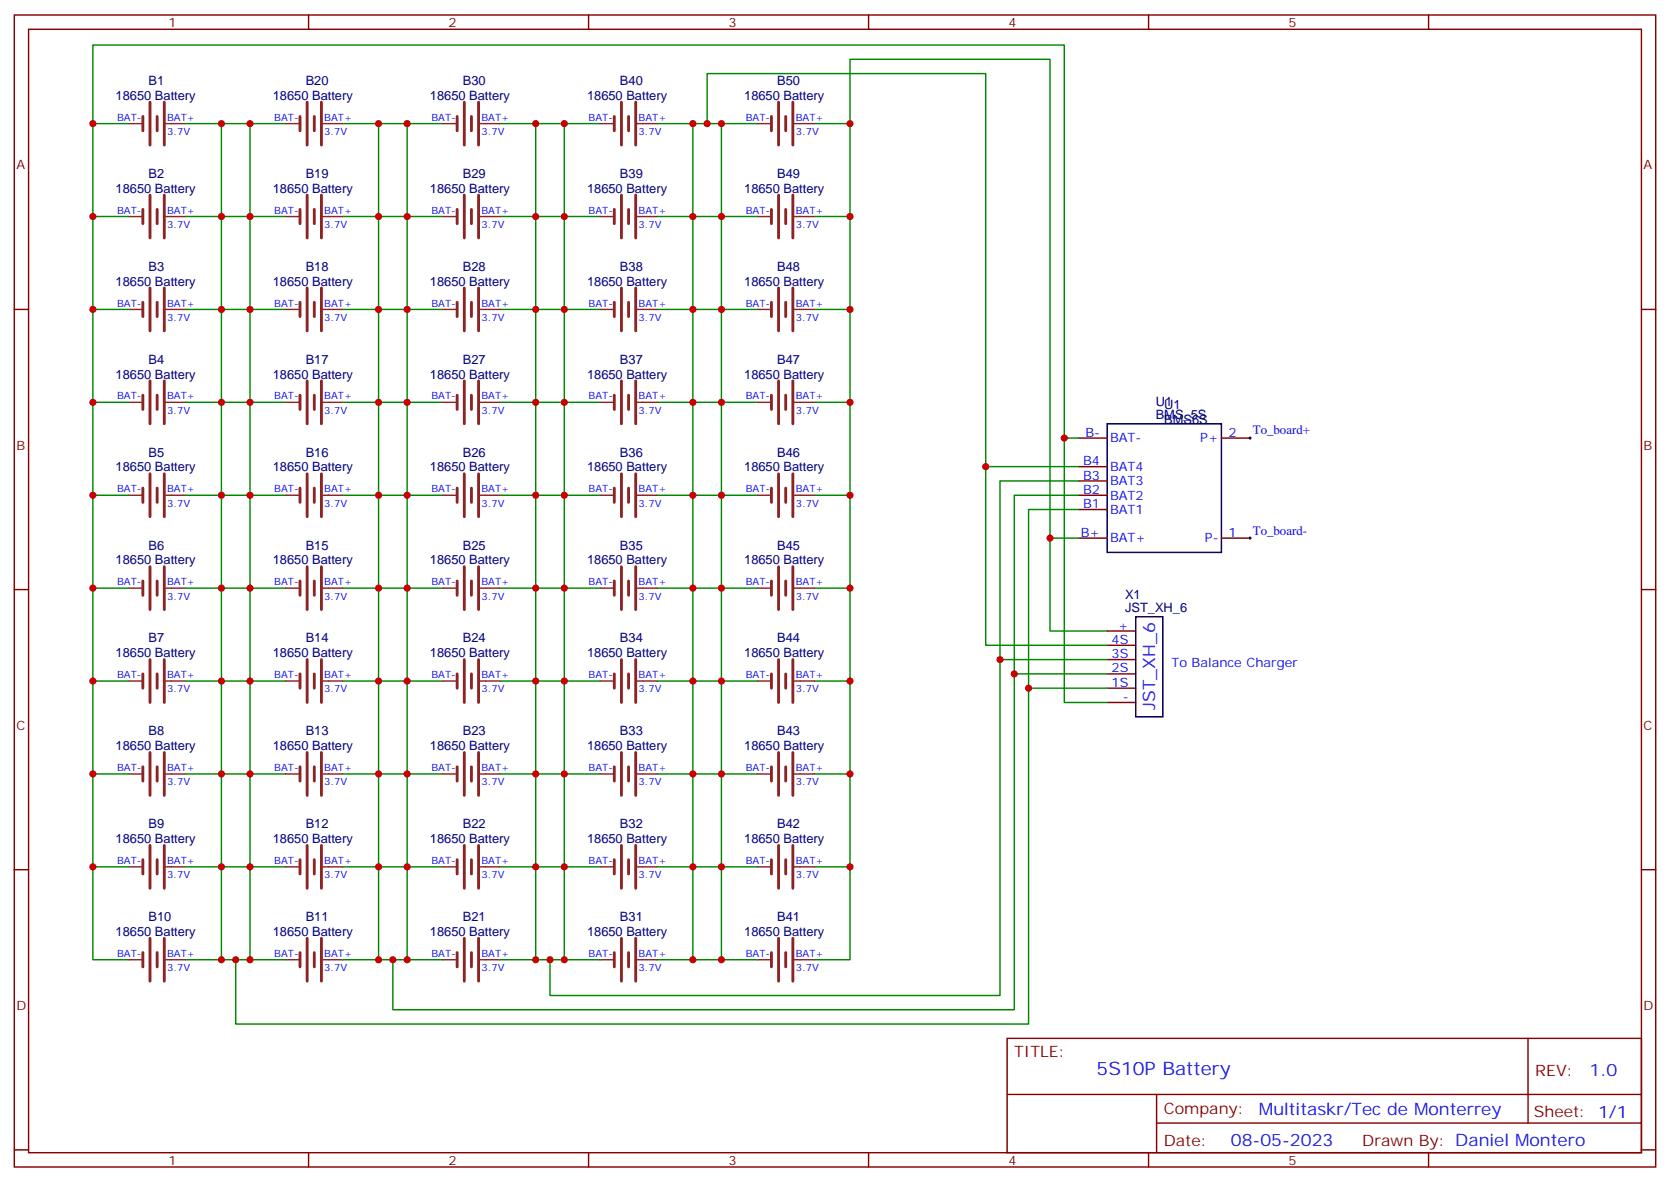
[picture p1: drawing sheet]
<svg xmlns="http://www.w3.org/2000/svg" width="412mm" height="292mm" viewBox="0 0 412 292" stroke-linecap="round" stroke-linejoin="round" font-family="sans-serif">
<path d="M273.4 104.6h28.2v31.7h-28.2zM280.5 152.2h6.7v24.7h-6.7z" fill="none" stroke="#000" stroke-width=".35"/>
<g fill="none" stroke="#870000" stroke-width=".35">
<path d="M3.5 3.7h405.4v284.3h-405.4zM7.1 7.2h398.2v277.3h-398.2zM76.2 3.7v3.5M145.3 3.7v3.5M214.5 3.7v3.5M283.6 3.7v3.5M352.8 3.7v3.5M3.5 76.4h3.6M405.3 76.4h3.6M266.3 118.7h7.1M266.3 108.1h7.1M266.3 115.2h7.1"/>
<path d="M301.6 108.1h7.1M266.3 132.8h7.1M266.3 125.8h7.1M266.3 122.2h7.1M301.6 132.8h7.1M3.5 145.5h3.6M273.4 159.3h7.1M273.4 155.8h7.1M405.3 145.5h3.6M273.4 173.4h7.1M273.4 169.9h7.1M273.4 166.3h7.1"/>
<path d="M273.4 162.8h7.1M3.5 214.7h3.6M405.3 214.7h3.6M248.7 256.3h156.6v28.2h-156.6zM377.3 256.3v20.9M248.7 270.1h156.5M285.6 277.2h119.6M285.6 270.1v14.2M3.5 283.8h3.6M76.2 284.5v3.5M145.3 284.5v3.5M214.5 284.5v3.5"/>
<path d="M283.6 284.5v3.5M352.8 284.5v3.5M405.3 283.8h3.6"/>
</g>
<g fill="none" stroke="#8c2424" stroke-width=".35">
<path d="M31.7 30.5h3.6M40.9 30.5h5M70.6 30.5h3.5M79.7 30.5h5M109.4 30.5h3.5M118.5 30.5h5M148.2 30.5h3.5M157.3 30.5h5M187 30.5h3.5M196.1 30.5h5M31.7 53.4h3.6M40.9 53.4h5"/>
<path d="M70.6 53.4h3.5M79.7 53.4h5M109.4 53.4h3.5M118.5 53.4h5M148.2 53.4h3.5M157.3 53.4h5M187 53.4h3.5M196.1 53.4h5M31.7 76.4h3.6M40.9 76.4h5M70.6 76.4h3.5M79.7 76.4h5"/>
<path d="M109.4 76.4h3.5M118.5 76.4h5M148.2 76.4h3.5M157.3 76.4h5M187 76.4h3.5M196.1 76.4h5M31.7 99.3h3.6M40.9 99.3h5M70.6 99.3h3.5M79.7 99.3h5M109.4 99.3h3.5M118.5 99.3h5"/>
<path d="M148.2 99.3h3.5M157.3 99.3h5M187 99.3h3.5M196.1 99.3h5M31.7 122.2h3.6M40.9 122.2h5M70.6 122.2h3.5M79.7 122.2h5M109.4 122.2h3.5M118.5 122.2h5M148.2 122.2h3.5M157.3 122.2h5"/>
<path d="M187 122.2h3.5M196.1 122.2h5M31.7 145.2h3.6M40.9 145.2h5M70.6 145.2h3.5M79.7 145.2h5M109.4 145.2h3.5M118.5 145.2h5M148.2 145.2h3.5M157.3 145.2h5M187 145.2h3.5M196.1 145.2h5"/>
<path d="M31.7 168.1h3.6M40.9 168.1h5M70.6 168.1h3.5M79.7 168.1h5M109.4 168.1h3.5M118.5 168.1h5M148.2 168.1h3.5M157.3 168.1h5M187 168.1h3.5M196.1 168.1h5M31.7 191h3.6M40.9 191h5"/>
<path d="M70.6 191h3.5M79.7 191h5M109.4 191h3.5M118.5 191h5M148.2 191h3.5M157.3 191h5M187 191h3.5M196.1 191h5M31.7 214h3.6M40.9 214h5M70.6 214h3.5M79.7 214h5"/>
<path d="M109.4 214h3.5M118.5 214h5M148.2 214h3.5M157.3 214h5M187 214h3.5M196.1 214h5M31.7 236.9h3.6M40.9 236.9h5M70.6 236.9h3.5M79.7 236.9h5M109.4 236.9h3.5M118.5 236.9h5"/>
<path d="M148.2 236.9h3.5M157.3 236.9h5M187 236.9h3.5M196.1 236.9h5"/>
</g>
<g fill="none" stroke="#8c2424" stroke-width=".71">
<path d="M35.3 28.8v3.5M37 25.2v10.6M38.8 28.8v3.5M40.6 25.2v10.6M74.1 28.8v3.5M75.8 25.2v10.6M77.6 28.8v3.5M79.4 25.2v10.6M112.9 28.8v3.5M114.7 25.2v10.6M116.4 28.8v3.5M118.2 25.2v10.6"/>
<path d="M151.7 28.8v3.5M153.5 25.2v10.6M155.2 28.8v3.5M157 25.2v10.6M190.5 28.8v3.5M192.3 25.2v10.6M194 28.8v3.5M195.8 25.2v10.6M35.3 51.7v3.5M37 48.2v10.5M38.8 51.7v3.5M40.6 48.2v10.5"/>
<path d="M74.1 51.7v3.5M75.8 48.2v10.5M77.6 51.7v3.5M79.4 48.2v10.5M112.9 51.7v3.5M114.7 48.2v10.5M116.4 51.7v3.5M118.2 48.2v10.5M151.7 51.7v3.5M153.5 48.2v10.5M155.2 51.7v3.5M157 48.2v10.5"/>
<path d="M190.5 51.7v3.5M192.3 48.2v10.5M194 51.7v3.5M195.8 48.2v10.5M35.3 74.6v3.5M37 71.1v10.6M38.8 74.6v3.5M40.6 71.1v10.6M74.1 74.6v3.5M75.8 71.1v10.6M77.6 74.6v3.5M79.4 71.1v10.6"/>
<path d="M112.9 74.6v3.5M114.7 71.1v10.6M116.4 74.6v3.5M118.2 71.1v10.6M151.7 74.6v3.5M153.5 71.1v10.6M155.2 74.6v3.5M157 71.1v10.6M190.5 74.6v3.5M192.3 71.1v10.6M194 74.6v3.5M195.8 71.1v10.6"/>
<path d="M35.3 97.5v3.6M37 94v10.6M38.8 97.5v3.6M40.6 94v10.6M74.1 97.5v3.6M75.8 94v10.6M77.6 97.5v3.6M79.4 94v10.6M112.9 97.5v3.6M114.7 94v10.6M116.4 97.5v3.6M118.2 94v10.6"/>
<path d="M151.7 97.5v3.6M153.5 94v10.6M155.2 97.5v3.6M157 94v10.6M190.5 97.5v3.6M192.3 94v10.6M194 97.5v3.6M195.8 94v10.6M37 116.9v10.6M40.6 116.9v10.6M75.8 116.9v10.6M79.4 116.9v10.6"/>
<path d="M114.7 116.9v10.6M118.2 116.9v10.6M153.5 116.9v10.6M157 116.9v10.6M192.3 116.9v10.6M195.8 116.9v10.6M35.3 120.5v3.5M37 139.9v10.6M38.8 120.5v3.5M40.6 139.9v10.6M74.1 120.5v3.5M75.8 139.9v10.6"/>
<path d="M77.6 120.5v3.5M79.4 139.9v10.6M112.9 120.5v3.5M114.7 139.9v10.6M116.4 120.5v3.5M118.2 139.9v10.6M151.7 120.5v3.5M153.5 139.9v10.6M155.2 120.5v3.5M157 139.9v10.6M190.5 120.5v3.5M192.3 139.9v10.6"/>
<path d="M194 120.5v3.5M195.8 139.9v10.6M35.3 143.4v3.5M38.8 143.4v3.5M74.1 143.4v3.5M77.6 143.4v3.5M112.9 143.4v3.5M116.4 143.4v3.5M151.7 143.4v3.5M155.2 143.4v3.5M190.5 143.4v3.5M194 143.4v3.5"/>
<path d="M35.3 166.3v3.6M37 162.8v10.6M38.8 166.3v3.6M40.6 162.8v10.6M74.1 166.3v3.6M75.8 162.8v10.6M77.6 166.3v3.6M79.4 162.8v10.6M112.9 166.3v3.6M114.7 162.8v10.6M116.4 166.3v3.6M118.2 162.8v10.6"/>
<path d="M151.7 166.3v3.6M153.5 162.8v10.6M155.2 166.3v3.6M157 162.8v10.6M190.5 166.3v3.6M192.3 162.8v10.6M194 166.3v3.6M195.8 162.8v10.6M35.3 189.3v3.5M37 185.7v10.6M38.8 189.3v3.5M40.6 185.7v10.6"/>
<path d="M74.1 189.3v3.5M75.8 185.7v10.6M77.6 189.3v3.5M79.4 185.7v10.6M112.9 189.3v3.5M114.7 185.7v10.6M116.4 189.3v3.5M118.2 185.7v10.6M151.7 189.3v3.5M153.5 185.7v10.6M155.2 189.3v3.5M157 185.7v10.6"/>
<path d="M190.5 189.3v3.5M192.3 185.7v10.6M194 189.3v3.5M195.8 185.7v10.6M35.3 212.2v3.5M37 208.7v10.6M38.8 212.2v3.5M40.6 208.7v10.6M74.1 212.2v3.5M75.8 208.7v10.6M77.6 212.2v3.5M79.4 208.7v10.6"/>
<path d="M112.9 212.2v3.5M114.7 208.7v10.6M116.4 212.2v3.5M118.2 208.7v10.6M151.7 212.2v3.5M153.5 208.7v10.6M155.2 212.2v3.5M157 208.7v10.6M190.5 212.2v3.5M192.3 208.7v10.6M194 212.2v3.5M195.8 208.7v10.6"/>
<path d="M35.3 235.1v3.6M37 231.6v10.6M38.8 235.1v3.6M40.6 231.6v10.6M74.1 235.1v3.6M75.8 231.6v10.6M77.6 235.1v3.6M79.4 231.6v10.6M112.9 235.1v3.6M114.7 231.6v10.6M116.4 235.1v3.6M118.2 231.6v10.6"/>
<path d="M151.7 235.1v3.6M153.5 231.6v10.6M155.2 235.1v3.6M157 231.6v10.6M190.5 235.1v3.6M192.3 231.6v10.6M194 235.1v3.6M195.8 231.6v10.6"/>
</g>
<g fill="none" stroke="#008700" stroke-width=".35">
<path d="M22.9 30.5v-19.4h239.9v97h3.5M31.7 30.5h-8.8v22.9h8.8M45.9 30.5h8.8v22.9h-8.8M54.7 30.5h7M70.6 30.5h-8.9v22.9h8.9M84.7 30.5h8.8v22.9h-8.8M93.5 30.5h7M109.4 30.5h-8.9v22.9h8.9M123.5 30.5h8.8v22.9h-8.8M132.3 30.5h7M148.2 30.5h-8.9v22.9h8.9M162.3 30.5h8.8v22.9h-8.8"/>
<path d="M171.1 30.5h7.1M174.6 30.5v-12.3h68.8v97h22.9M187 30.5h-8.8v22.9h8.8M201.1 30.5h8.8v22.9h-8.8M209.9 30.5v-15.9h49.4v118.2h7M22.9 53.4v23h8.8M209.9 53.4v23h-8.8M22.9 76.4v22.9h8.8M45.9 76.4h8.8v-23h7v23h8.9M84.7 76.4h8.8v-23h7v23h8.9M123.5 76.4h8.8v-23h7v23h8.9M162.3 76.4h8.8v-23h7.1v23h8.8"/>
<path d="M209.9 76.4v22.9h-8.8M22.9 99.3v22.9h8.8M45.9 99.3h8.8v-22.9h7v22.9h8.9M84.7 99.3h8.8v-22.9h7v22.9h8.9M123.5 99.3h8.8v-22.9h7v22.9h8.9M162.3 99.3h8.8v-22.9h7.1v22.9h8.8M209.9 99.3v22.9h-8.8M243.4 115.2v44.1h30M262.8 108.1v65.3h10.6M266.3 118.7h-19.4v127h-111.1v-8.8M22.9 122.2v23h8.8M45.9 122.2h8.8v-22.9h7v22.9h8.9"/>
<path d="M84.7 122.2h8.8v-22.9h7v22.9h8.9M123.5 122.2h8.8v-22.9h7v22.9h8.9M162.3 122.2h8.8v-22.9h7.1v22.9h8.8M209.9 122.2v23h-8.8M259.3 132.8v23h14.1M266.3 125.8h-12.3v127h-195.8v-15.9M266.3 122.2h-15.8v127h-153.5v-12.3M22.9 145.2v22.9h8.8M45.9 145.2h8.8v-23h7v23h8.9M84.7 145.2h8.8v-23h7v23h8.9M123.5 145.2h8.8v-23h7v23h8.9M162.3 145.2h8.8v-23h7.1v23h8.8"/>
<path d="M209.9 145.2v22.9h-8.8M22.9 168.1v22.9h8.8M45.9 168.1h8.8v-22.9h7v22.9h8.9M84.7 168.1h8.8v-22.9h7v22.9h8.9M123.5 168.1h8.8v-22.9h7v22.9h8.9M162.3 168.1h8.8v-22.9h7.1v22.9h8.8M209.9 168.1v22.9h-8.8M246.9 162.8h26.5M250.5 166.3h22.9M254 169.9h19.4M22.9 191v23h8.8M45.9 191h8.8v-22.9h7v22.9h8.9"/>
<path d="M84.7 191h8.8v-22.9h7v22.9h8.9M123.5 191h8.8v-22.9h7v22.9h8.9M162.3 191h8.8v-22.9h7.1v22.9h8.8M209.9 191v23h-8.8M22.9 214v22.9h8.8M45.9 214h8.8v-23h7v23h8.9M84.7 214h8.8v-23h7v23h8.9M123.5 214h8.8v-23h7v23h8.9M162.3 214h8.8v-23h7.1v23h8.8M209.9 214v22.9h-8.8M45.9 236.9h8.8v-22.9h7v22.9h8.9M54.7 236.9h7"/>
<path d="M84.7 236.9h8.8v-22.9h7v22.9h8.9M93.5 236.9h7M123.5 236.9h8.8v-22.9h7v22.9h8.9M132.3 236.9h7M162.3 236.9h8.8v-22.9h7.1v22.9h8.8M171.1 236.9h7.1"/>
</g>
<path d="M308.3 108.1h.7M308.7 107.8v.7M308.3 132.8h.7M308.7 132.5v.7" fill="none" stroke="#000" stroke-width=".25"/>
<g fill="#c00">
<circle cx="22.9" cy="53.4" r=".88"/>
<circle cx="22.9" cy="76.4" r=".88"/>
<circle cx="22.9" cy="99.3" r=".88"/>
<circle cx="22.9" cy="122.2" r=".88"/>
<circle cx="22.9" cy="145.2" r=".88"/>
<circle cx="22.9" cy="168.1" r=".88"/>
<circle cx="22.9" cy="191" r=".88"/>
<circle cx="54.7" cy="53.4" r=".88"/>
<circle cx="54.7" cy="76.4" r=".88"/>
<circle cx="54.7" cy="99.3" r=".88"/>
<circle cx="54.7" cy="122.2" r=".88"/>
<circle cx="54.7" cy="145.2" r=".88"/>
<circle cx="54.7" cy="168.1" r=".88"/>
<circle cx="54.7" cy="191" r=".88"/>
<circle cx="54.7" cy="214" r=".88"/>
<circle cx="22.9" cy="214" r=".88"/>
<circle cx="61.7" cy="214" r=".88"/>
<circle cx="93.5" cy="214" r=".88"/>
<circle cx="93.5" cy="191" r=".88"/>
<circle cx="93.5" cy="168.1" r=".88"/>
<circle cx="93.5" cy="145.2" r=".88"/>
<circle cx="93.5" cy="122.2" r=".88"/>
<circle cx="93.5" cy="99.3" r=".88"/>
<circle cx="93.5" cy="76.4" r=".88"/>
<circle cx="93.5" cy="53.4" r=".88"/>
<circle cx="61.7" cy="191" r=".88"/>
<circle cx="61.7" cy="168.1" r=".88"/>
<circle cx="61.7" cy="145.2" r=".88"/>
<circle cx="61.7" cy="122.2" r=".88"/>
<circle cx="61.7" cy="99.3" r=".88"/>
<circle cx="61.7" cy="76.4" r=".88"/>
<circle cx="61.7" cy="53.4" r=".88"/>
<circle cx="100.5" cy="214" r=".88"/>
<circle cx="132.3" cy="214" r=".88"/>
<circle cx="132.3" cy="191" r=".88"/>
<circle cx="132.3" cy="168.1" r=".88"/>
<circle cx="132.3" cy="145.2" r=".88"/>
<circle cx="132.3" cy="122.2" r=".88"/>
<circle cx="132.3" cy="99.3" r=".88"/>
<circle cx="132.3" cy="76.4" r=".88"/>
<circle cx="132.3" cy="53.4" r=".88"/>
<circle cx="100.5" cy="191" r=".88"/>
<circle cx="100.5" cy="168.1" r=".88"/>
<circle cx="100.5" cy="145.2" r=".88"/>
<circle cx="100.5" cy="122.2" r=".88"/>
<circle cx="100.5" cy="99.3" r=".88"/>
<circle cx="100.5" cy="76.4" r=".88"/>
<circle cx="100.5" cy="53.4" r=".88"/>
<circle cx="139.3" cy="214" r=".88"/>
<circle cx="171.1" cy="214" r=".88"/>
<circle cx="171.1" cy="191" r=".88"/>
<circle cx="171.1" cy="168.1" r=".88"/>
<circle cx="171.1" cy="145.2" r=".88"/>
<circle cx="171.1" cy="122.2" r=".88"/>
<circle cx="171.1" cy="99.3" r=".88"/>
<circle cx="171.1" cy="76.4" r=".88"/>
<circle cx="171.1" cy="53.4" r=".88"/>
<circle cx="139.3" cy="191" r=".88"/>
<circle cx="139.3" cy="168.1" r=".88"/>
<circle cx="139.3" cy="145.2" r=".88"/>
<circle cx="139.3" cy="122.2" r=".88"/>
<circle cx="139.3" cy="99.3" r=".88"/>
<circle cx="139.3" cy="76.4" r=".88"/>
<circle cx="139.3" cy="53.4" r=".88"/>
<circle cx="178.2" cy="214" r=".88"/>
<circle cx="209.9" cy="214" r=".88"/>
<circle cx="209.9" cy="191" r=".88"/>
<circle cx="209.9" cy="168.1" r=".88"/>
<circle cx="209.9" cy="145.2" r=".88"/>
<circle cx="209.9" cy="122.2" r=".88"/>
<circle cx="209.9" cy="99.3" r=".88"/>
<circle cx="209.9" cy="76.4" r=".88"/>
<circle cx="209.9" cy="53.4" r=".88"/>
<circle cx="178.2" cy="191" r=".88"/>
<circle cx="178.2" cy="168.1" r=".88"/>
<circle cx="178.2" cy="145.2" r=".88"/>
<circle cx="178.2" cy="122.2" r=".88"/>
<circle cx="178.2" cy="99.3" r=".88"/>
<circle cx="178.2" cy="76.4" r=".88"/>
<circle cx="178.2" cy="53.4" r=".88"/>
<circle cx="54.7" cy="236.9" r=".88"/>
<circle cx="61.7" cy="236.9" r=".88"/>
<circle cx="93.5" cy="236.9" r=".88"/>
<circle cx="100.5" cy="236.9" r=".88"/>
<circle cx="132.3" cy="236.9" r=".88"/>
<circle cx="139.3" cy="236.9" r=".88"/>
<circle cx="171.1" cy="236.9" r=".88"/>
<circle cx="178.2" cy="236.9" r=".88"/>
<circle cx="54.7" cy="30.5" r=".88"/>
<circle cx="61.7" cy="30.5" r=".88"/>
<circle cx="93.5" cy="30.5" r=".88"/>
<circle cx="100.5" cy="30.5" r=".88"/>
<circle cx="132.3" cy="30.5" r=".88"/>
<circle cx="139.3" cy="30.5" r=".88"/>
<circle cx="171.1" cy="30.5" r=".88"/>
<circle cx="178.2" cy="30.5" r=".88"/>
<circle cx="262.8" cy="108.1" r=".88"/>
<circle cx="259.3" cy="132.8" r=".88"/>
<circle cx="58.2" cy="236.9" r=".88"/>
<circle cx="97" cy="236.9" r=".88"/>
<circle cx="135.8" cy="236.9" r=".88"/>
<circle cx="22.9" cy="30.5" r=".88"/>
<circle cx="209.9" cy="30.5" r=".88"/>
<circle cx="174.6" cy="30.5" r=".88"/>
<circle cx="243.4" cy="115.2" r=".88"/>
<circle cx="246.9" cy="162.8" r=".88"/>
<circle cx="250.5" cy="166.3" r=".88"/>
<circle cx="254" cy="169.9" r=".88"/>
</g>
<text font-size="4.6" fill="#00f" x="270.8" y="265.3">5S10P Battery</text>
<g font-size="4.2" fill="#00f">
<text x="285.3" y="175.2" transform="rotate(-90 285.3 175.2)">JST_XH_6</text>
<text x="392.5" y="265.6">1.0</text>
<text x="310.9" y="275.1">Multitaskr/Tec de Monterrey</text>
<text x="304" y="282.9">08-05-2023</text>
</g>
<g font-size="3.9" fill="#800">
<text x="250.5" y="260.9">TITLE:</text>
<text x="379.1" y="265.6">REV:</text>
<text x="287.4" y="275.1">Company:</text>
<text x="378.7" y="275.7">Sheet: 1/1</text>
<text x="287.4" y="282.8">Date:</text>
<text x="336.4" y="282.8">Drawn By: Daniel Montero</text>
</g>
<g font-size="3.2" fill="#800">
<text x="41.6" y="6.7">1</text>
<text x="110.8" y="6.7">2</text>
<text x="179.9" y="6.7">3</text>
<text x="249.1" y="6.7">4</text>
<text x="318.2" y="6.7">5</text>
<text x="4.1" y="41.8">A</text>
<text x="405.9" y="41.8">A</text>
<text x="4.1" y="110.9">B</text>
<text x="405.9" y="110.9">B</text>
<text x="4.1" y="180.1">C</text>
<text x="405.9" y="180.1">C</text>
<text x="4.1" y="249.2">D</text>
<text x="405.9" y="249.2">D</text>
<text x="41.6" y="287.5">1</text>
<text x="110.8" y="287.5">2</text>
<text x="179.9" y="287.5">3</text>
<text x="249.1" y="287.5">4</text>
<text x="318.2" y="287.5">5</text>
</g>
<g font-size="3.2" fill="#000080">
<text x="36.7" y="21">B1</text>
<text x="75.5" y="21">B20</text>
<text x="114.3" y="21">B30</text>
<text x="153.1" y="21">B40</text>
<text x="191.9" y="21">B50</text>
<text x="28.6" y="24.6">18650 Battery</text>
<text x="67.4" y="24.6">18650 Battery</text>
<text x="106.2" y="24.6">18650 Battery</text>
<text x="145" y="24.6">18650 Battery</text>
<text x="183.8" y="24.6">18650 Battery</text>
<text x="28.6" y="47.6">18650 Battery</text>
<text x="36.7" y="43.9">B2</text>
<text x="67.4" y="47.6">18650 Battery</text>
<text x="75.5" y="43.9">B19</text>
<text x="106.2" y="47.6">18650 Battery</text>
<text x="114.3" y="43.9">B29</text>
<text x="145" y="47.6">18650 Battery</text>
<text x="153.1" y="43.9">B39</text>
<text x="183.8" y="47.6">18650 Battery</text>
<text x="191.9" y="43.9">B49</text>
<text x="28.6" y="70.5">18650 Battery</text>
<text x="36.7" y="66.9">B3</text>
<text x="67.4" y="70.5">18650 Battery</text>
<text x="75.5" y="66.9">B18</text>
<text x="106.2" y="70.5">18650 Battery</text>
<text x="114.3" y="66.9">B28</text>
<text x="145" y="70.5">18650 Battery</text>
<text x="153.1" y="66.9">B38</text>
<text x="183.8" y="70.5">18650 Battery</text>
<text x="191.9" y="66.9">B48</text>
<text x="36.7" y="89.8">B4</text>
<text x="75.5" y="89.8">B17</text>
<text x="114.3" y="89.8">B27</text>
<text x="153.1" y="89.8">B37</text>
<text x="191.9" y="89.8">B47</text>
<text x="28.6" y="93.4">18650 Battery</text>
<text x="67.4" y="93.4">18650 Battery</text>
<text x="106.2" y="93.4">18650 Battery</text>
<text x="145" y="93.4">18650 Battery</text>
<text x="183.8" y="93.4">18650 Battery</text>
<text x="285.4" y="100.2">U1</text>
<text x="287.5" y="101.1">U1</text>
<text x="285.4" y="103.4">BMS_5S</text>
<text x="287.5" y="104.6">BMS6S</text>
<text x="36.7" y="112.7">B5</text>
<text x="75.5" y="112.7">B16</text>
<text x="114.3" y="112.7">B26</text>
<text x="153.1" y="112.7">B36</text>
<text x="191.9" y="112.7">B46</text>
<text x="28.6" y="116.4">18650 Battery</text>
<text x="67.4" y="116.4">18650 Battery</text>
<text x="106.2" y="116.4">18650 Battery</text>
<text x="145" y="116.4">18650 Battery</text>
<text x="183.8" y="116.4">18650 Battery</text>
<text x="36.7" y="135.7">B6</text>
<text x="75.5" y="135.7">B15</text>
<text x="114.3" y="135.7">B25</text>
<text x="153.1" y="135.7">B35</text>
<text x="191.9" y="135.7">B45</text>
<text x="28.6" y="139.3">18650 Battery</text>
<text x="67.4" y="139.3">18650 Battery</text>
<text x="106.2" y="139.3">18650 Battery</text>
<text x="145" y="139.3">18650 Battery</text>
<text x="183.8" y="139.3">18650 Battery</text>
<text x="277.8" y="147.8">X1</text>
<text x="277.8" y="151.1">JST_XH_6</text>
<text x="36.7" y="158.6">B7</text>
<text x="75.5" y="158.6">B14</text>
<text x="114.3" y="158.6">B24</text>
<text x="153.1" y="158.6">B34</text>
<text x="191.9" y="158.6">B44</text>
<text x="28.6" y="162.2">18650 Battery</text>
<text x="67.4" y="162.2">18650 Battery</text>
<text x="106.2" y="162.2">18650 Battery</text>
<text x="145" y="162.2">18650 Battery</text>
<text x="183.8" y="162.2">18650 Battery</text>
<text x="28.6" y="185.1">18650 Battery</text>
<text x="36.7" y="181.5">B8</text>
<text x="67.4" y="185.1">18650 Battery</text>
<text x="75.5" y="181.5">B13</text>
<text x="106.2" y="185.1">18650 Battery</text>
<text x="114.3" y="181.5">B23</text>
<text x="145" y="185.1">18650 Battery</text>
<text x="153.1" y="181.5">B33</text>
<text x="183.8" y="185.1">18650 Battery</text>
<text x="191.9" y="181.5">B43</text>
<text x="28.6" y="208.1">18650 Battery</text>
<text x="36.7" y="204.4">B9</text>
<text x="67.4" y="208.1">18650 Battery</text>
<text x="75.5" y="204.4">B12</text>
<text x="106.2" y="208.1">18650 Battery</text>
<text x="114.3" y="204.4">B22</text>
<text x="145" y="208.1">18650 Battery</text>
<text x="153.1" y="204.4">B32</text>
<text x="183.8" y="208.1">18650 Battery</text>
<text x="191.9" y="204.4">B42</text>
<text x="36.7" y="227.4">B10</text>
<text x="75.5" y="227.4">B11</text>
<text x="114.3" y="227.4">B21</text>
<text x="153.1" y="227.4">B31</text>
<text x="191.9" y="227.4">B41</text>
<text x="28.6" y="231">18650 Battery</text>
<text x="67.4" y="231">18650 Battery</text>
<text x="106.2" y="231">18650 Battery</text>
<text x="145" y="231">18650 Battery</text>
<text x="183.8" y="231">18650 Battery</text>
</g>
<g font-size="3.2" fill="#00f">
<text x="268" y="107.8">B-</text>
<text x="303.4" y="107.8">2</text>
<text x="309.4" y="107.2">To_board+</text>
<text x="274.1" y="109.2">BAT-</text>
<text x="296.4" y="109.2">P+</text>
<text x="267.4" y="118.4">B3</text>
<text x="267.4" y="114.8">B4</text>
<text x="274.1" y="119.8">BAT3</text>
<text x="274.1" y="116.2">BAT4</text>
<text x="267.4" y="125.4">B1</text>
<text x="267.4" y="121.9">B2</text>
<text x="274.1" y="123.3">BAT2</text>
<text x="274.1" y="126.8">BAT1</text>
<text x="309.4" y="131.9">To_board-</text>
<text x="266.9" y="132.5">B+</text>
<text x="274.1" y="133.9">BAT+</text>
<text x="297.6" y="133.9">P-</text>
<text x="303.4" y="132.5">1</text>
<text x="276.1" y="155.4">+</text>
<text x="274.5" y="158.9">4S</text>
<text x="274.5" y="166">2S</text>
<text x="274.5" y="162.5">3S</text>
<text x="289.3" y="164.6">To Balance Charger</text>
<text x="274.5" y="169.5">1S</text>
<text x="277.3" y="173">-</text>
</g>
<g font-size="2.5" fill="#00f">
<text x="28.9" y="29.8">BAT-</text>
<text x="41.3" y="29.8">BAT+</text>
<text x="67.7" y="29.8">BAT-</text>
<text x="80.1" y="29.8">BAT+</text>
<text x="106.5" y="29.8">BAT-</text>
<text x="118.9" y="29.8">BAT+</text>
<text x="145.3" y="29.8">BAT-</text>
<text x="157.7" y="29.8">BAT+</text>
<text x="184.1" y="29.8">BAT-</text>
<text x="196.5" y="29.8">BAT+</text>
<text x="41.3" y="33.3">3.7V</text>
<text x="80.1" y="33.3">3.7V</text>
<text x="118.9" y="33.3">3.7V</text>
<text x="157.7" y="33.3">3.7V</text>
<text x="196.5" y="33.3">3.7V</text>
<text x="28.9" y="52.7">BAT-</text>
<text x="41.3" y="52.7">BAT+</text>
<text x="67.7" y="52.7">BAT-</text>
<text x="80.1" y="52.7">BAT+</text>
<text x="106.5" y="52.7">BAT-</text>
<text x="118.9" y="52.7">BAT+</text>
<text x="145.3" y="52.7">BAT-</text>
<text x="157.7" y="52.7">BAT+</text>
<text x="184.1" y="52.7">BAT-</text>
<text x="196.5" y="52.7">BAT+</text>
<text x="41.3" y="56.3">3.7V</text>
<text x="80.1" y="56.3">3.7V</text>
<text x="118.9" y="56.3">3.7V</text>
<text x="157.7" y="56.3">3.7V</text>
<text x="196.5" y="56.3">3.7V</text>
<text x="28.9" y="75.7">BAT-</text>
<text x="41.3" y="75.7">BAT+</text>
<text x="67.7" y="75.7">BAT-</text>
<text x="80.1" y="75.7">BAT+</text>
<text x="106.5" y="75.7">BAT-</text>
<text x="118.9" y="75.7">BAT+</text>
<text x="145.3" y="75.7">BAT-</text>
<text x="157.7" y="75.7">BAT+</text>
<text x="184.1" y="75.7">BAT-</text>
<text x="196.5" y="75.7">BAT+</text>
<text x="41.3" y="79.2">3.7V</text>
<text x="80.1" y="79.2">3.7V</text>
<text x="118.9" y="79.2">3.7V</text>
<text x="157.7" y="79.2">3.7V</text>
<text x="196.5" y="79.2">3.7V</text>
<text x="28.9" y="98.6">BAT-</text>
<text x="41.3" y="98.6">BAT+</text>
<text x="67.7" y="98.6">BAT-</text>
<text x="80.1" y="98.6">BAT+</text>
<text x="106.5" y="98.6">BAT-</text>
<text x="118.9" y="98.6">BAT+</text>
<text x="145.3" y="98.6">BAT-</text>
<text x="157.7" y="98.6">BAT+</text>
<text x="184.1" y="98.6">BAT-</text>
<text x="196.5" y="98.6">BAT+</text>
<text x="41.3" y="102.1">3.7V</text>
<text x="80.1" y="102.1">3.7V</text>
<text x="118.9" y="102.1">3.7V</text>
<text x="157.7" y="102.1">3.7V</text>
<text x="196.5" y="102.1">3.7V</text>
<text x="28.9" y="121.5">BAT-</text>
<text x="41.3" y="121.5">BAT+</text>
<text x="41.3" y="125.1">3.7V</text>
<text x="67.7" y="121.5">BAT-</text>
<text x="80.1" y="121.5">BAT+</text>
<text x="80.1" y="125.1">3.7V</text>
<text x="106.5" y="121.5">BAT-</text>
<text x="118.9" y="121.5">BAT+</text>
<text x="118.9" y="125.1">3.7V</text>
<text x="145.3" y="121.5">BAT-</text>
<text x="157.7" y="121.5">BAT+</text>
<text x="157.7" y="125.1">3.7V</text>
<text x="184.1" y="121.5">BAT-</text>
<text x="196.5" y="121.5">BAT+</text>
<text x="196.5" y="125.1">3.7V</text>
<text x="28.9" y="144.5">BAT-</text>
<text x="41.3" y="144.5">BAT+</text>
<text x="41.3" y="148">3.7V</text>
<text x="67.7" y="144.5">BAT-</text>
<text x="80.1" y="144.5">BAT+</text>
<text x="80.1" y="148">3.7V</text>
<text x="106.5" y="144.5">BAT-</text>
<text x="118.9" y="144.5">BAT+</text>
<text x="118.9" y="148">3.7V</text>
<text x="145.3" y="144.5">BAT-</text>
<text x="157.7" y="144.5">BAT+</text>
<text x="157.7" y="148">3.7V</text>
<text x="184.1" y="144.5">BAT-</text>
<text x="196.5" y="144.5">BAT+</text>
<text x="196.5" y="148">3.7V</text>
<text x="28.9" y="167.4">BAT-</text>
<text x="41.3" y="167.4">BAT+</text>
<text x="67.7" y="167.4">BAT-</text>
<text x="80.1" y="167.4">BAT+</text>
<text x="106.5" y="167.4">BAT-</text>
<text x="118.9" y="167.4">BAT+</text>
<text x="145.3" y="167.4">BAT-</text>
<text x="157.7" y="167.4">BAT+</text>
<text x="184.1" y="167.4">BAT-</text>
<text x="196.5" y="167.4">BAT+</text>
<text x="41.3" y="170.9">3.7V</text>
<text x="80.1" y="170.9">3.7V</text>
<text x="118.9" y="170.9">3.7V</text>
<text x="157.7" y="170.9">3.7V</text>
<text x="196.5" y="170.9">3.7V</text>
<text x="28.9" y="190.3">BAT-</text>
<text x="41.3" y="190.3">BAT+</text>
<text x="67.7" y="190.3">BAT-</text>
<text x="80.1" y="190.3">BAT+</text>
<text x="106.5" y="190.3">BAT-</text>
<text x="118.9" y="190.3">BAT+</text>
<text x="145.3" y="190.3">BAT-</text>
<text x="157.7" y="190.3">BAT+</text>
<text x="184.1" y="190.3">BAT-</text>
<text x="196.5" y="190.3">BAT+</text>
<text x="41.3" y="193.9">3.7V</text>
<text x="80.1" y="193.9">3.7V</text>
<text x="118.9" y="193.9">3.7V</text>
<text x="157.7" y="193.9">3.7V</text>
<text x="196.5" y="193.9">3.7V</text>
<text x="28.9" y="213.3">BAT-</text>
<text x="41.3" y="213.3">BAT+</text>
<text x="67.7" y="213.3">BAT-</text>
<text x="80.1" y="213.3">BAT+</text>
<text x="106.5" y="213.3">BAT-</text>
<text x="118.9" y="213.3">BAT+</text>
<text x="145.3" y="213.3">BAT-</text>
<text x="157.7" y="213.3">BAT+</text>
<text x="184.1" y="213.3">BAT-</text>
<text x="196.5" y="213.3">BAT+</text>
<text x="41.3" y="216.8">3.7V</text>
<text x="80.1" y="216.8">3.7V</text>
<text x="118.9" y="216.8">3.7V</text>
<text x="157.7" y="216.8">3.7V</text>
<text x="196.5" y="216.8">3.7V</text>
<text x="28.9" y="236.2">BAT-</text>
<text x="41.3" y="236.2">BAT+</text>
<text x="41.3" y="239.7">3.7V</text>
<text x="67.7" y="236.2">BAT-</text>
<text x="80.1" y="236.2">BAT+</text>
<text x="80.1" y="239.7">3.7V</text>
<text x="106.5" y="236.2">BAT-</text>
<text x="118.9" y="236.2">BAT+</text>
<text x="118.9" y="239.7">3.7V</text>
<text x="145.3" y="236.2">BAT-</text>
<text x="157.7" y="236.2">BAT+</text>
<text x="157.7" y="239.7">3.7V</text>
<text x="184.1" y="236.2">BAT-</text>
<text x="196.5" y="236.2">BAT+</text>
<text x="196.5" y="239.7">3.7V</text>
</g>
</svg>
